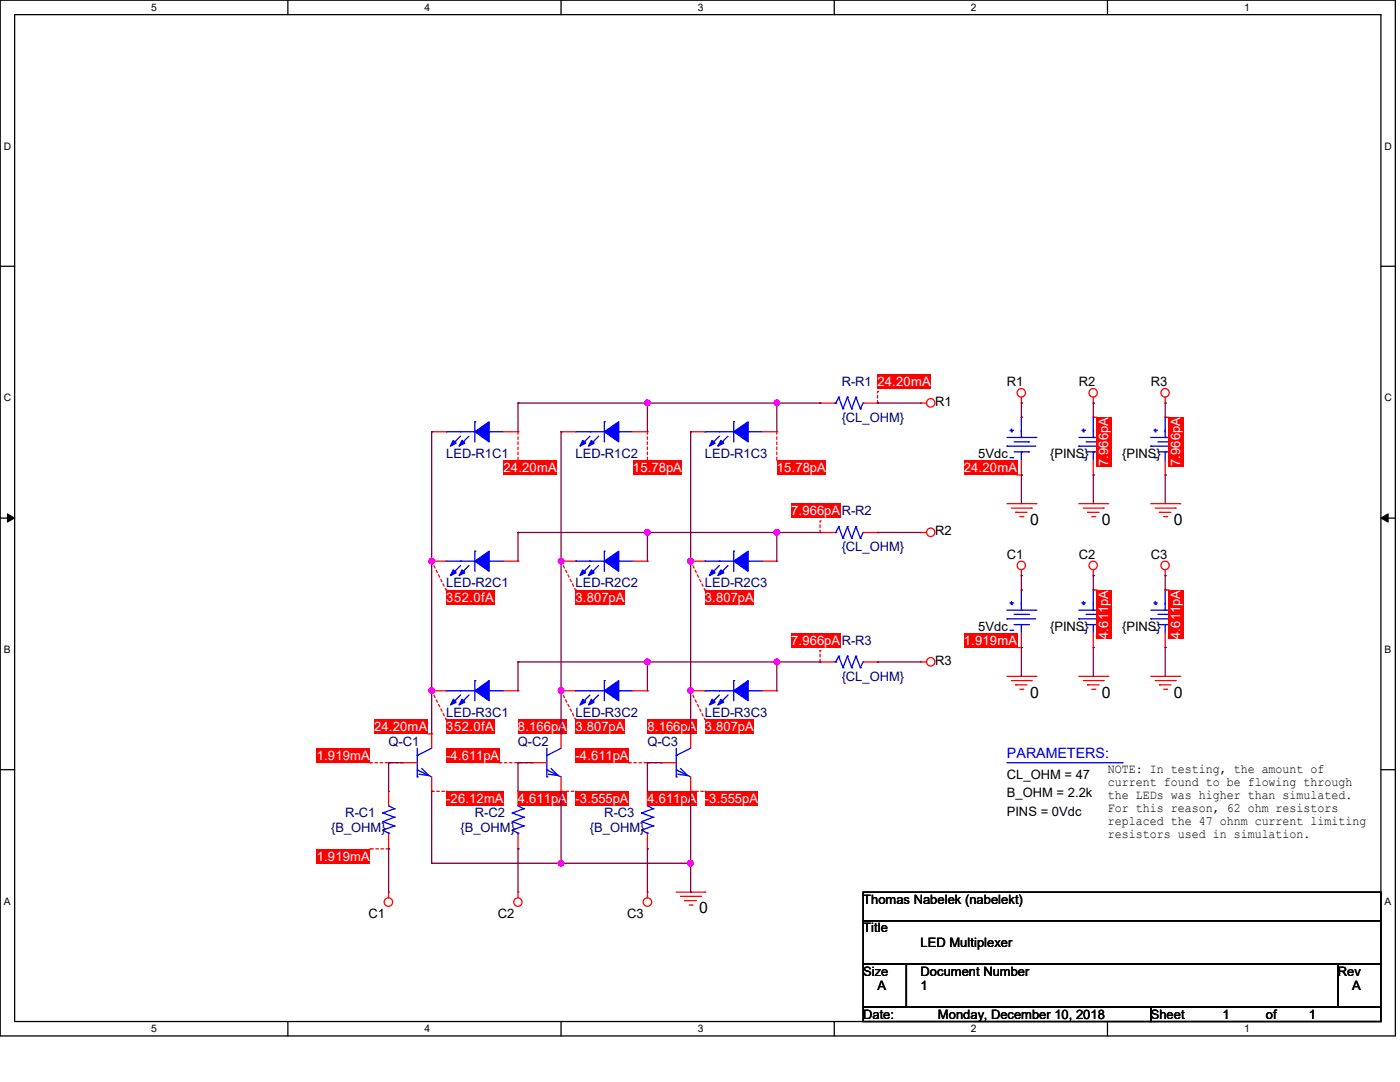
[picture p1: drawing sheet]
<svg xmlns="http://www.w3.org/2000/svg" width="279mm" height="216mm" viewBox="0 0 279 216" stroke-linecap="round" stroke-linejoin="round" font-family="sans-serif">
<path d="M0 0h278.5v206.7h-278.5zM2.9 2.9h272.7v200.9h-272.7z" fill="none" stroke="#000" stroke-width=".25"/>
<g fill="#fff">
<path d="M30.2 .3h1.1v2.3h-1.1z"/>
<path d="M30.2 204.1h1.1v2.3h-1.1z"/>
</g>
<path d="M57.4 0v2.9M57.4 203.8v2.9" fill="none" stroke="#000" stroke-width=".25"/>
<g fill="#fff">
<path d="M84.7 .3h1.1v2.3h-1.1z"/>
<path d="M84.7 204.1h1.1v2.3h-1.1z"/>
</g>
<path d="M112 0v2.9M112 203.8v2.9" fill="none" stroke="#000" stroke-width=".25"/>
<g fill="#fff">
<path d="M139.2 .3h1.1v2.3h-1.1z"/>
<path d="M139.2 204.1h1.1v2.3h-1.1z"/>
</g>
<path d="M166.5 0v2.9M166.5 203.8v2.9" fill="none" stroke="#000" stroke-width=".25"/>
<g fill="#fff">
<path d="M193.8 .3h1.1v2.3h-1.1z"/>
<path d="M193.8 204.1h1.1v2.3h-1.1z"/>
</g>
<path d="M221 0v2.9M221 203.8v2.9" fill="none" stroke="#000" stroke-width=".25"/>
<g fill="#fff">
<path d="M248.3 .3h1.1v2.3h-1.1z"/>
<path d="M248.3 204.1h1.1v2.3h-1.1z"/>
<path d="M.8 28h1.4v2.3h-1.4z"/>
<path d="M276.3 28h1.4v2.3h-1.4z"/>
<path d="M.8 78.2h1.4v2.3h-1.4z"/>
<path d="M276.3 78.2h1.4v2.3h-1.4z"/>
</g>
<path d="M0 53.1h2.9M275.6 53.1h2.9" fill="none" stroke="#000" stroke-width=".25"/>
<g fill="#fff">
<path d="M.8 128.5h1.3v2.2h-1.3z"/>
<path d="M276.3 128.5h1.3v2.2h-1.3z"/>
</g>
<path d="M0 103.4h2.9M275.6 103.4h2.9" fill="none" stroke="#000" stroke-width=".25"/>
<path d="M1.5 102.5l1.4 .9-1.4 .8zM275.6 103.4l1.4-.9v1.7z" fill="#000" stroke="#000" stroke-width=".2"/>
<g fill="#fff">
<path d="M.8 178.7h1.3v2.2h-1.3z"/>
<path d="M276.3 178.7h1.3v2.2h-1.3z"/>
</g>
<path d="M0 153.6h2.9M275.6 153.6h2.9M172.3 178h103.3v5.7h-103.3zM172.3 183.7h103.3v8.7h-103.3zM172.3 192.4h8.6v8.6h-8.6zM180.9 192.4h86.1v8.6h-86.1zM267 192.4h8.6v8.6h-8.6zM172.3 201h57.4v2.8h-57.4zM229.7 201h45.9v2.8h-45.9z" fill="none" stroke="#000" stroke-width=".25"/>
<g fill="none" stroke="#f00" stroke-width=".25">
<path d="M203.8 79.2v1.2M218.2 79.2v1.2M232.5 79.2v1.2M183.7 80.4h.1M183.7 80.4h1.2M203.8 80.4h.1M218.2 80.4h.1M218.2 83.3h.1M232.5 80.4h.1M183.7 106.3h.1M183.7 106.3h1.2M201 100.5h5.7"/>
<path d="M201.8 101.4h4M202.7 102.2h.1M202.7 102.2h2.3M203.5 103.1h.6M203.8 114.9h.1M203.8 113.7v1.2M204.1 103.1h.1M205.8 101.4h.1M206.7 100.5h.1M215.3 100.5h5.8M216.2 101.4h4M217 102.2h.1"/>
<path d="M217 102.2h2.3M217.9 103.1h.6M218.2 114.9h.1M218.2 113.7v1.2M218.5 103.1h.1M220.2 101.4h.1M221.1 100.5h.1M229.7 100.5h5.7M230.5 101.4h4M231.4 102.2h.1M231.4 102.2h2.3M232.2 103.1h.6"/>
<path d="M232.5 114.9h.1M232.5 113.7v1.2M232.8 103.1h.1M234.5 101.4h.1M235.4 100.5h.1M183.7 132.1h.1M183.7 132.1h1.2M201 135h5.7M201.8 135.8h4M202.7 136.7h.1M202.7 136.7h2.3M203.5 137.5h.6"/>
<path d="M204.1 137.5h.1M205.8 135.8h.1M206.7 135h.1M215.3 135h5.8M216.2 135.8h4M217 136.7h.1M217 136.7h2.3M217.9 137.5h.6M218.5 137.5h.1M220.2 135.8h.1M221.1 135h.1M229.7 135h5.7"/>
<path d="M230.5 135.8h4M231.4 136.7h.1M231.4 136.7h2.3M232.2 137.5h.6M232.8 137.5h.1M234.5 135.8h.1M235.4 135h.1M77.6 178h.1M77.6 178v1.2M103.4 178h.1M103.4 178v1.2M129.2 178h.1"/>
<path d="M129.2 178v1.2M135 178h5.7M135.8 178.9h4M136.7 179.7h.1M136.7 179.7h2.3M139.8 178.9h.1M140.7 178h.1M137.5 180.6h.6M138.1 180.6h.1"/>
<circle cx="203.8" cy="78.4" r=".83"/>
<circle cx="218.2" cy="78.4" r=".83"/>
<circle cx="232.5" cy="78.4" r=".83"/>
<circle cx="185.7" cy="80.4" r=".83"/>
<circle cx="185.7" cy="106.2" r=".83"/>
<circle cx="203.8" cy="112.8" r=".83"/>
<circle cx="218.2" cy="112.8" r=".83"/>
<circle cx="232.5" cy="112.8" r=".83"/>
<circle cx="185.7" cy="132.1" r=".83"/>
<circle cx="103.3" cy="180" r=".83"/>
<circle cx="77.5" cy="180" r=".85"/>
<circle cx="129.2" cy="180" r=".85"/>
</g>
<g fill="none" stroke="#00f" stroke-width=".25">
<path d="M215.3 89h.1M215.3 89h5.8M215.3 87.3h5.8M215.9 85.9h.6M215.9 91.3h.6M216.2 86.1h.1M216.2 85.6v.5M216.5 85.9h.1M216.5 91.3h.1M216.7 88.2h2.9M216.7 90.2h2.9M218.2 87.3h.1"/>
<path d="M218.2 90.2h.1M218.2 83.3h.1M218.2 83.3v4M218.2 90.2v1.7M219.6 88.2h.1M219.6 90.2h.1M221.1 87.3h.1"/>
</g>
<g fill="#f00">
<path d="M218.8 89.3h3v3.8h-3z"/>
<path d="M218.8 83.3h3v6.1h-3z"/>
</g>
<path d="M218.2 83.3h.6M218.8 83.3h.1" fill="none" stroke="#f00" stroke-width=".25" stroke-dasharray=".5"/>
<path d="M218.2 94.8h.1M218.2 91.9v2.9M77.6 157.9h.1M77.6 157.9v2.9M77.6 169.4h.1M77.6 166.5v2.9" fill="none" stroke="#f00" stroke-width=".25"/>
<g fill="none" stroke="#00f" stroke-width=".25">
<path d="M76.4 165.7h.1M76.4 164h.1M76.4 162.2h.1M76.4 165.7l1.2 .5M76.4 164l2.3 .8M76.4 162.2l2.3 .9M77.6 160.8h.1M77.6 166.2h.1M77.6 160.8l1.1 .6M77.6 166.2v.3M78.7 164.8h.1M78.7 163.1h.1"/>
<path d="M78.7 161.4h.1M78.7 164.8l-2.3 .9M78.7 163.1l-2.3 .9M78.7 161.4l-2.3 .8"/>
</g>
<path d="M63.2 169.4h10.7v2.9h-10.7z" fill="#f00"/>
<path d="M73.8 169.4h.1M77.6 169.4h-3.8" fill="none" stroke="#f00" stroke-width=".25" stroke-dasharray=".5"/>
<path d="M83.3 150.7h.1M83.3 153.6h.1M83.3 155h.1M83.3 153.6l2.8 1.4M83.3 149.3v5.7M84.2 153.3l1.4 1.5-2-.3M86.1 149.3l-2.8 1.4" fill="none" stroke="#00f" stroke-width=".25"/>
<path d="M80.4 152.2h.1M80.4 152.2h2.9" fill="none" stroke="#f00" stroke-width=".25"/>
<path d="M63.2 149.3h10.7v2.9h-10.7z" fill="#f00"/>
<path d="M73.8 152.2h.1M80.4 152.2h-6.6" fill="none" stroke="#f00" stroke-width=".25" stroke-dasharray=".5"/>
<path d="M86.1 146.4h.1M86.1 146.4v2.9" fill="none" stroke="#f00" stroke-width=".25"/>
<path d="M74.7 143.6h10.6v2.8h-10.6z" fill="#f00"/>
<path d="M85.3 146.4h.1M86.1 146.4h-.8" fill="none" stroke="#f00" stroke-width=".25" stroke-dasharray=".5"/>
<path d="M86.1 157.9h.1M86.1 155v2.9" fill="none" stroke="#f00" stroke-width=".25"/>
<g fill="#f00">
<path d="M89 157.9h7.6v2.9h-7.6z"/>
<path d="M96.6 157.9h3.9v2.9h-3.9z"/>
</g>
<path d="M86.1 157.9h2.9M89 157.9h.1" fill="none" stroke="#f00" stroke-width=".25" stroke-dasharray=".5"/>
<g fill="#00f" stroke="#00f" stroke-width=".25">
<path d="M120.6 112l2.9-2v4z" fill-rule="evenodd"/>
<path d="M118 113.7l.6 .6-1.2 .6z" fill-rule="evenodd"/>
<path d="M116.3 113.7l.6 .6-1.2 .6z" fill-rule="evenodd"/>
</g>
<path d="M114.9 112h.1M114.9 112h5.7M116.6 114h.1M117.7 112h.1M117.7 112.9l-1.1 1.1M118.3 114h.1M119.5 112.9l-1.2 1.1M120.6 110h.1M120.6 110v4M123.5 112h.1M123.5 112h2.8" fill="none" stroke="#00f" stroke-width=".25"/>
<path d="M112 112h.1M112 112h2.9M126.3 112h2.9M129.2 112h.1" fill="none" stroke="#f00" stroke-width=".25"/>
<g fill="#f00">
<path d="M114.9 117.7h3.7v2.9h-3.7z"/>
<path d="M118.6 117.7h6v2.9h-6z"/>
</g>
<path d="M112 112l2.9 5.7M114.9 117.7h.1" fill="none" stroke="#f00" stroke-width=".25" stroke-dasharray=".5"/>
<g fill="none" stroke="#00f" stroke-width=".25">
<path d="M218.2 117.7h.1M218.2 117.7v4.1M215.3 123.5h.1M215.3 123.5h5.8M215.3 121.8h5.8M215.9 120.3h.6M215.9 125.8h.6M216.2 120.6h.1M216.2 120v.6M216.5 120.3h.1M216.5 125.8h.1M216.7 122.6h2.9"/>
<path d="M216.7 124.6h2.9M218.2 121.8h.1M218.2 124.6h.1M218.2 124.6v1.7M219.6 122.6h.1M219.6 124.6h.1M221.1 121.8h.1"/>
</g>
<path d="M218.2 117.7h.1" fill="none" stroke="#f00" stroke-width=".25"/>
<g fill="#f00">
<path d="M218.8 123.8h3v3.8h-3z"/>
<path d="M218.8 117.7h3v6.1h-3z"/>
</g>
<path d="M218.2 117.7h.6M218.8 117.7h.1" fill="none" stroke="#f00" stroke-width=".25" stroke-dasharray=".5"/>
<path d="M137.8 137.8h.1M137.8 137.8h2.9M152.2 137.8h2.8M155 137.8h.1M218.2 129.2h.1M218.2 126.3v2.9" fill="none" stroke="#f00" stroke-width=".25"/>
<g fill="#00f" stroke="#00f" stroke-width=".25">
<path d="M146.4 137.8l2.9-2v4z" fill-rule="evenodd"/>
<path d="M143.8 139.5l.6 .6-1.1 .6z" fill-rule="evenodd"/>
<path d="M142.1 139.5l.6 .6-1.1 .6z" fill-rule="evenodd"/>
</g>
<path d="M140.7 137.8h.1M140.7 137.8h5.7M142.4 139.8h.1M143.6 137.8h.1M143.6 138.7l-1.2 1.1M144.1 139.8h.1M145.3 138.7l-1.2 1.1M146.4 135.8h.1M146.4 135.8v4M149.3 137.8h.1M149.3 137.8h2.9" fill="none" stroke="#00f" stroke-width=".25"/>
<g fill="#f00">
<path d="M140.7 143.6h3.7v2.8h-3.7z"/>
<path d="M144.4 143.6h6.1v2.8h-6.1z"/>
</g>
<path d="M137.8 137.8l2.9 5.8M140.7 143.6h.1" fill="none" stroke="#f00" stroke-width=".25" stroke-dasharray=".5"/>
<g fill="#00f" stroke="#00f" stroke-width=".25">
<path d="M94.8 86.1l2.8-1.9v4z" fill-rule="evenodd"/>
<path d="M92.2 87.9l.6 .5-1.2 .6z" fill-rule="evenodd"/>
<path d="M90.5 87.9l.5 .5-1.1 .6z" fill-rule="evenodd"/>
</g>
<path d="M89 86.1h.1M89 86.1h5.8M90.8 88.2h.1M91.9 86.1h.1M91.9 87l-1.1 1.2M92.5 88.2h.1M93.6 87l-1.1 1.2M94.8 84.2h.1M94.8 84.2v4M97.6 86.1h.1M97.6 86.1h2.9" fill="none" stroke="#00f" stroke-width=".25"/>
<path d="M100.5 86.1h2.9M103.4 86.1h.1" fill="none" stroke="#f00" stroke-width=".25"/>
<path d="M100.5 91.9h10.7v2.9h-10.7z" fill="#f00"/>
<path d="M103.4 86.1v5.8M103.4 91.9h.1" fill="none" stroke="#f00" stroke-width=".25" stroke-dasharray=".5"/>
<path d="M86.1 86.1h.1M86.1 86.1h2.9M172.3 80.4h2.8M175.1 80.4h.1" fill="none" stroke="#f00" stroke-width=".25"/>
<g fill="none" stroke="#00f" stroke-width=".25">
<path d="M167.4 79.2h.1M167.4 79.2l-.6 1.2M167.4 79.2l.8 2.4M169.1 79.2h.1M169.1 79.2l-.9 2.4M169.1 79.2l.9 2.4M170.8 79.2h.1M170.8 79.2l-.8 2.4M170.8 79.2l.9 2.4M166.5 80.4h.3M166.8 80.4h.1M168.2 81.6h.1"/>
<path d="M170 81.6h.1M171.7 81.6h.1M172.3 80.4h.1M172.3 80.4l-.6 1.2"/>
</g>
<path d="M175.1 74.7h10.7v2.9h-10.7z" fill="#f00"/>
<path d="M175.1 78.1h.1M175.1 80.4v-2.3" fill="none" stroke="#f00" stroke-width=".25" stroke-dasharray=".5"/>
<path d="M163.7 80.4h.1M163.7 80.4h2.8M232.5 83.3h.1" fill="none" stroke="#f00" stroke-width=".25"/>
<g fill="none" stroke="#00f" stroke-width=".25">
<path d="M229.7 89h.1M229.7 89h5.7M229.7 87.3h5.7M230.3 85.9h.5M230.3 91.3h.5M230.5 86.1h.1M230.5 85.6v.5M230.8 85.9h.1M230.8 91.3h.1M231.1 88.2h2.9M231.1 90.2h2.9M232.5 87.3h.1"/>
<path d="M232.5 90.2h.1M232.5 83.3h.1M232.5 83.3v4M232.5 90.2v1.7M234 88.2h.1M234 90.2h.1M235.4 87.3h.1"/>
</g>
<g fill="#f00">
<path d="M233.1 89.3h3v3.8h-3z"/>
<path d="M233.1 83.3h3v6.1h-3z"/>
</g>
<path d="M232.5 83.3h.6M233.1 83.3h.1" fill="none" stroke="#f00" stroke-width=".25" stroke-dasharray=".5"/>
<path d="M232.5 94.8h.1M232.5 91.9v2.9M232.5 117.7h.1" fill="none" stroke="#f00" stroke-width=".25"/>
<g fill="none" stroke="#00f" stroke-width=".25">
<path d="M232.5 117.7h.1M232.5 117.7v4.1M229.7 123.5h.1M229.7 123.5h5.7M229.7 121.8h5.7M230.3 120.3h.5M230.3 125.8h.5M230.5 120.6h.1M230.5 120v.6M230.8 120.3h.1M230.8 125.8h.1M231.1 122.6h2.9"/>
<path d="M231.1 124.6h2.9M232.5 121.8h.1M232.5 124.6h.1M232.5 124.6v1.7M234 122.6h.1M234 124.6h.1M235.4 121.8h.1"/>
</g>
<g fill="#f00">
<path d="M233.1 123.8h3v3.8h-3z"/>
<path d="M233.1 117.7h3v6.1h-3z"/>
</g>
<path d="M232.5 117.7h.6M233.1 117.7h.1" fill="none" stroke="#f00" stroke-width=".25" stroke-dasharray=".5"/>
<path d="M86.1 112h.1M86.1 112h2.9M100.5 112h2.9M103.4 112h.1M232.5 129.2h.1M232.5 126.3v2.9" fill="none" stroke="#f00" stroke-width=".25"/>
<g fill="#00f" stroke="#00f" stroke-width=".25">
<path d="M94.8 112l2.8-2v4z" fill-rule="evenodd"/>
<path d="M92.2 113.7l.6 .6-1.2 .6z" fill-rule="evenodd"/>
<path d="M90.5 113.7l.5 .6-1.1 .6z" fill-rule="evenodd"/>
</g>
<path d="M89 112h.1M89 112h5.8M90.8 114h.1M91.9 112h.1M91.9 112.9l-1.1 1.1M92.5 114h.1M93.6 112.9l-1.1 1.1M94.8 110h.1M94.8 110v4M97.6 112h.1M97.6 112h2.9" fill="none" stroke="#00f" stroke-width=".25"/>
<g fill="#f00">
<path d="M89 117.7h1.6v2.9h-1.6z"/>
<path d="M90.6 117.7h8v2.9h-8z"/>
</g>
<path d="M86.1 112l2.9 5.7M89 117.7h.1" fill="none" stroke="#f00" stroke-width=".25" stroke-dasharray=".5"/>
<g fill="none" stroke="#00f" stroke-width=".25">
<path d="M166.5 132.1h.3M166.8 132.1h.1M167.4 130.9h.1M167.4 130.9l-.6 1.2M167.4 130.9l.8 2.3M168.2 133.2h.1M169.1 130.9h.1M169.1 130.9l-.9 2.3M169.1 130.9l.9 2.3M170 133.2h.1M170.8 130.9h.1M170.8 130.9l-.8 2.3"/>
<path d="M170.8 130.9l.9 2.3M171.7 133.2h.1M172.3 132.1h.1M172.3 132.1l-.6 1.1"/>
</g>
<path d="M163.7 132.1h.1M163.7 132.1h2.8M172.3 132.1h2.8M175.1 132.1h.1" fill="none" stroke="#f00" stroke-width=".25"/>
<g fill="#f00">
<path d="M157.9 126.3h3.7v2.9h-3.7z"/>
<path d="M161.6 126.3h6.1v2.9h-6.1z"/>
</g>
<path d="M163.7 132.1v-2.3M163.7 129.8h.1" fill="none" stroke="#f00" stroke-width=".25" stroke-dasharray=".5"/>
<g fill="#00f" stroke="#00f" stroke-width=".25">
<path d="M94.8 137.8l2.8-2v4z" fill-rule="evenodd"/>
<path d="M92.2 139.5l.6 .6-1.2 .6z" fill-rule="evenodd"/>
<path d="M90.5 139.5l.5 .6-1.1 .6z" fill-rule="evenodd"/>
</g>
<path d="M89 137.8h.1M89 137.8h5.8M90.8 139.8h.1M91.9 137.8h.1M91.9 138.7l-1.1 1.1M92.5 139.8h.1M93.6 138.7l-1.1 1.1M94.8 135.8h.1M94.8 135.8v4M97.6 137.8h.1M97.6 137.8h2.9" fill="none" stroke="#00f" stroke-width=".25"/>
<path d="M86.1 137.8h.1M86.1 137.8h2.9M100.5 137.8h2.9M103.4 137.8h.1" fill="none" stroke="#f00" stroke-width=".25"/>
<g fill="#f00">
<path d="M89 143.6h1.6v2.8h-1.6z"/>
<path d="M90.6 143.6h8v2.8h-8z"/>
</g>
<path d="M86.1 137.8l2.9 5.8M89 143.6h.1" fill="none" stroke="#f00" stroke-width=".25" stroke-dasharray=".5"/>
<g fill="#00f" stroke="#00f" stroke-width=".25">
<path d="M120.6 86.1l2.9-1.9v4z" fill-rule="evenodd"/>
<path d="M118 87.9l.6 .5-1.2 .6z" fill-rule="evenodd"/>
<path d="M116.3 87.9l.6 .5-1.2 .6z" fill-rule="evenodd"/>
</g>
<path d="M114.9 86.1h.1M114.9 86.1h5.7M116.6 88.2h.1M117.7 86.1h.1M117.7 87l-1.1 1.2M118.3 88.2h.1M119.5 87l-1.2 1.2M120.6 84.2h.1M120.6 84.2v4M123.5 86.1h.1M123.5 86.1h2.8" fill="none" stroke="#00f" stroke-width=".25"/>
<path d="M126.3 86.1h2.9M129.2 86.1h.1" fill="none" stroke="#f00" stroke-width=".25"/>
<g fill="#f00">
<path d="M126.3 91.9h3.7v2.9h-3.7z"/>
<path d="M130 91.9h6.1v2.9h-6.1z"/>
</g>
<path d="M129.2 86.1v5.8M129.2 91.9h.1" fill="none" stroke="#f00" stroke-width=".25" stroke-dasharray=".5"/>
<path d="M112 86.1h.1M112 86.1h2.9M132.1 152.2h.1M132.1 152.2h2.9" fill="none" stroke="#f00" stroke-width=".25"/>
<path d="M135 150.7h.1M135 153.6h.1M135 155h.1M135 153.6l2.8 1.4M135 149.3v5.7M135.8 153.3l1.4 1.5-1.9-.3M137.8 149.3l-2.8 1.4" fill="none" stroke="#00f" stroke-width=".25"/>
<g fill="#f00">
<path d="M114.9 149.3h3.1v2.9h-3.1z"/>
<path d="M118 149.3h7.5v2.9h-7.5z"/>
</g>
<path d="M125.5 152.2h.1M132.1 152.2h-6.6" fill="none" stroke="#f00" stroke-width=".25" stroke-dasharray=".5"/>
<path d="M137.8 146.4h.1M137.8 146.4v2.9" fill="none" stroke="#f00" stroke-width=".25"/>
<g fill="#f00">
<path d="M129.2 143.6h3.7v2.8h-3.7z"/>
<path d="M132.9 143.6h6.1v2.8h-6.1z"/>
</g>
<path d="M137.8 157.9h.1M137.8 155v2.9" fill="none" stroke="#f00" stroke-width=".25"/>
<g fill="#f00">
<path d="M140.7 157.9h3.1v2.9h-3.1z"/>
<path d="M143.8 157.9h7.5v2.9h-7.5z"/>
</g>
<path d="M137.8 157.9h2.9M140.7 157.9h.1" fill="none" stroke="#f00" stroke-width=".25" stroke-dasharray=".5"/>
<g fill="none" stroke="#00f" stroke-width=".25">
<path d="M102.2 165.7h.1M102.2 164h.1M102.2 162.2h.1M102.2 165.7l1.2 .5M102.2 164l2.3 .8M102.2 162.2l2.3 .9M103.4 160.8h.1M103.4 166.2h.1M103.4 160.8l1.1 .6M103.4 166.2v.3M104.5 164.8h.1M104.5 163.1h.1"/>
<path d="M104.5 161.4h.1M104.5 164.8l-2.3 .9M104.5 163.1l-2.3 .9M104.5 161.4l-2.3 .8"/>
</g>
<path d="M103.4 157.9h.1M103.4 157.9v2.9" fill="none" stroke="#f00" stroke-width=".25"/>
<g fill="#f00">
<path d="M103.4 157.9h3.7v2.9h-3.7z"/>
<path d="M107.1 157.9h6.1v2.9h-6.1z"/>
</g>
<path d="M129.2 157.9h.1M129.2 157.9v2.9M103.4 169.4h.1M103.4 166.5v2.9" fill="none" stroke="#f00" stroke-width=".25"/>
<g fill="none" stroke="#00f" stroke-width=".25">
<path d="M128.1 165.7h.1M128.1 164h.1M128.1 162.2h.1M128.1 165.7l1.1 .5M128.1 164l2.2 .8M128.1 162.2l2.2 .9M129.2 160.8h.1M129.2 166.2h.1M129.2 160.8l1.1 .6M129.2 166.2v.3M130.3 164.8h.1M130.3 163.1h.1"/>
<path d="M130.3 161.4h.1M130.3 164.8l-2.2 .9M130.3 163.1l-2.2 .9M130.3 161.4l-2.2 .8"/>
</g>
<g fill="#f00">
<path d="M129.2 157.9h3.7v2.9h-3.7z"/>
<path d="M132.9 157.9h6.1v2.9h-6.1z"/>
</g>
<path d="M152.2 86.1h2.8M155 86.1h.1M129.2 169.4h.1M129.2 166.5v2.9" fill="none" stroke="#f00" stroke-width=".25"/>
<g fill="none" stroke="#00f" stroke-width=".25">
<path d="M140.7 86.1h.1M140.7 86.1h5.7M142.4 88.2h.1M143.6 86.1h.1M143.6 87l-1.2 1.2M144.1 88.2h.1M145.3 87l-1.2 1.2M146.4 84.2h.1M146.4 84.2v4M149.3 86.1h.1M149.3 86.1h2.9M201 152.2h22.9"/>
<path d="M223.9 152.2h.1"/>
</g>
<g fill="#00f" stroke="#00f" stroke-width=".25">
<path d="M146.4 86.1l2.9-1.9v4z" fill-rule="evenodd"/>
<path d="M143.8 87.9l.6 .5-1.1 .6z" fill-rule="evenodd"/>
<path d="M142.1 87.9l.6 .5-1.1 .6z" fill-rule="evenodd"/>
</g>
<g fill="#f00">
<path d="M155 91.9h3.7v2.9h-3.7z"/>
<path d="M158.7 91.9h6.1v2.9h-6.1z"/>
</g>
<path d="M155 86.1v5.8M155 91.9h.1" fill="none" stroke="#f00" stroke-width=".25" stroke-dasharray=".5"/>
<path d="M137.8 86.1h.1M137.8 86.1h2.9M106.3 152.2h.1M106.3 152.2h2.8" fill="none" stroke="#f00" stroke-width=".25"/>
<path d="M109.1 150.7h.1M109.1 153.6h.1M109.1 155h.1M109.1 153.6l2.9 1.4M109.1 149.3v5.7M110 153.3l1.4 1.5-2-.3M112 149.3l-2.9 1.4" fill="none" stroke="#00f" stroke-width=".25"/>
<g fill="#f00">
<path d="M89 149.3h3.2v2.9h-3.2z"/>
<path d="M92.2 149.3h7.5v2.9h-7.5z"/>
</g>
<path d="M99.7 152.2h.1M106.3 152.2h-6.6" fill="none" stroke="#f00" stroke-width=".25" stroke-dasharray=".5"/>
<path d="M112 146.4h.1M112 146.4v2.9" fill="none" stroke="#f00" stroke-width=".25"/>
<g fill="#f00">
<path d="M103.4 143.6h3.7v2.8h-3.7z"/>
<path d="M107.1 143.6h6.1v2.8h-6.1z"/>
</g>
<path d="M112 157.9h.1M112 155v2.9" fill="none" stroke="#f00" stroke-width=".25"/>
<g fill="#f00">
<path d="M114.9 157.9h3.1v2.9h-3.1z"/>
<path d="M118 157.9h7.5v2.9h-7.5z"/>
</g>
<path d="M112 157.9h2.9M114.9 157.9h.1" fill="none" stroke="#f00" stroke-width=".25" stroke-dasharray=".5"/>
<g fill="#00f" stroke="#00f" stroke-width=".25">
<path d="M120.6 137.8l2.9-2v4z" fill-rule="evenodd"/>
<path d="M118 139.5l.6 .6-1.2 .6z" fill-rule="evenodd"/>
<path d="M116.3 139.5l.6 .6-1.2 .6z" fill-rule="evenodd"/>
</g>
<path d="M114.9 137.8h.1M114.9 137.8h5.7M116.6 139.8h.1M117.7 137.8h.1M117.7 138.7l-1.1 1.1M118.3 139.8h.1M119.5 138.7l-1.2 1.1M120.6 135.8h.1M120.6 135.8v4M123.5 137.8h.1M123.5 137.8h2.8" fill="none" stroke="#00f" stroke-width=".25"/>
<path d="M112 137.8h.1M112 137.8h2.9M126.3 137.8h2.9M129.2 137.8h.1" fill="none" stroke="#f00" stroke-width=".25"/>
<g fill="#f00">
<path d="M114.9 143.6h3.7v2.8h-3.7z"/>
<path d="M118.6 143.6h6v2.8h-6z"/>
</g>
<path d="M112 137.8l2.9 5.8M114.9 143.6h.1" fill="none" stroke="#f00" stroke-width=".25" stroke-dasharray=".5"/>
<g fill="none" stroke="#00f" stroke-width=".25">
<path d="M166.5 106.3h.3M166.8 106.3h.1M167.4 105.1h.1M167.4 105.1l-.6 1.2M167.4 105.1l.8 2.3M168.2 107.4h.1M169.1 105.1h.1M169.1 105.1l-.9 2.3M169.1 105.1l.9 2.3M170 107.4h.1M170.8 105.1h.1M170.8 105.1l-.8 2.3"/>
<path d="M170.8 105.1l.9 2.3M171.7 107.4h.1M172.3 106.3h.1M172.3 106.3l-.6 1.1"/>
</g>
<path d="M163.7 106.3h.1M163.7 106.3h2.8M172.3 106.3h2.8M175.1 106.3h.1" fill="none" stroke="#f00" stroke-width=".25"/>
<g fill="#f00">
<path d="M157.9 100.5h3.7v2.9h-3.7z"/>
<path d="M161.6 100.5h6.1v2.9h-6.1z"/>
</g>
<path d="M163.7 106.3v-2.3M163.7 104h.1" fill="none" stroke="#f00" stroke-width=".25" stroke-dasharray=".5"/>
<g fill="#00f" stroke="#00f" stroke-width=".25">
<path d="M146.4 112l2.9-2v4z" fill-rule="evenodd"/>
<path d="M143.8 113.7l.6 .6-1.1 .6z" fill-rule="evenodd"/>
<path d="M142.1 113.7l.6 .6-1.1 .6z" fill-rule="evenodd"/>
</g>
<path d="M140.7 112h.1M140.7 112h5.7M142.4 114h.1M143.6 112h.1M143.6 112.9l-1.2 1.1M144.1 114h.1M145.3 112.9l-1.2 1.1M146.4 110h.1M146.4 110v4M149.3 112h.1M149.3 112h2.9" fill="none" stroke="#00f" stroke-width=".25"/>
<path d="M137.8 112h.1M137.8 112h2.9M152.2 112h2.8M155 112h.1" fill="none" stroke="#f00" stroke-width=".25"/>
<g fill="#f00">
<path d="M140.7 117.7h3.7v2.9h-3.7z"/>
<path d="M144.4 117.7h6.1v2.9h-6.1z"/>
</g>
<path d="M137.8 112l2.9 5.7M140.7 117.7h.1" fill="none" stroke="#f00" stroke-width=".25" stroke-dasharray=".5"/>
<g fill="none" stroke="#00f" stroke-width=".25">
<path d="M203.8 117.7h.1M203.8 117.7v4.1M201 123.5h.1M201 123.5h5.7M201 121.8h5.7M201.5 120.3h.6M201.5 125.8h.6M201.8 120.6h.1M201.8 120v.6M202.1 120.3h.1M202.1 125.8h.1M202.4 122.6h2.9"/>
<path d="M202.4 124.6h2.9M203.8 121.8h.1M203.8 124.6h.1M203.8 124.6v1.7M205.3 122.6h.1M205.3 124.6h.1M206.7 121.8h.1"/>
</g>
<path d="M203.8 117.7h.1M203.8 129.2h.1M203.8 126.3v2.9" fill="none" stroke="#f00" stroke-width=".25"/>
<path d="M192.4 126.3h10.6v2.9h-10.6z" fill="#f00"/>
<path d="M203 129.2h.1M203.8 129.2h-.8" fill="none" stroke="#f00" stroke-width=".25" stroke-dasharray=".5"/>
<g fill="none" stroke="#00f" stroke-width=".25">
<path d="M201 89h.1M201 89h5.7M201 87.3h5.7M201.5 85.9h.6M201.5 91.3h.6M201.8 86.1h.1M201.8 85.6v.5M202.1 85.9h.1M202.1 91.3h.1M202.4 88.2h2.9M202.4 90.2h2.9M203.8 87.3h.1"/>
<path d="M203.8 90.2h.1M203.8 83.3h.1M203.8 83.3v4M203.8 90.2v1.7M205.3 88.2h.1M205.3 90.2h.1M206.7 87.3h.1"/>
</g>
<path d="M203.8 83.3h.1M203.8 94.8h.1M203.8 91.9v2.9" fill="none" stroke="#f00" stroke-width=".25"/>
<path d="M192.4 91.9h10.6v2.9h-10.6z" fill="#f00"/>
<path d="M203 94.8h.1M203.8 94.8h-.8" fill="none" stroke="#f00" stroke-width=".25" stroke-dasharray=".5"/>
<g fill="none" stroke="#800040" stroke-width=".25">
<path d="M86.1 86.1h.1M86.1 86.1v60.3M103.4 80.4h.1M103.4 80.4v5.7M103.4 80.4h60.3M112 86.1h.1M112 86.1v60.3M129.2 80.4h.1M129.2 80.4v5.7M137.8 86.1h.1M137.8 86.1v60.3M155 80.4h.1"/>
<path d="M155 80.4v5.7M163.7 80.4h.1M175.1 80.4h.1M175.1 80.4h8.6M203.8 80.4h.1M203.8 94.8h.1M203.8 80.4v2.9M203.8 94.8v5.7M218.2 80.4h.1M218.2 94.8h.1M218.2 80.4v2.9M218.2 94.8v5.7"/>
<path d="M232.5 80.4h.1M232.5 94.8h.1M232.5 80.4v2.9M232.5 94.8v5.7M86.1 112h.1M103.4 106.3h.1M103.4 106.3v5.7M103.4 106.3h60.3M112 112h.1M129.2 106.3h.1M129.2 106.3v5.7M137.8 112h.1"/>
<path d="M155 106.3h.1M155 106.3v5.7M163.7 106.3h.1M175.1 106.3h.1M175.1 106.3h8.6M203.8 114.9h.1M203.8 114.9v2.8M218.2 114.9h.1M218.2 114.9v2.8M232.5 114.9h.1M232.5 114.9v2.8M86.1 137.8h.1"/>
<path d="M103.4 132.1h.1M103.4 132.1v5.7M103.4 132.1h60.3M112 137.8h.1M129.2 132.1h.1M129.2 132.1v5.7M137.8 137.8h.1M155 132.1h.1M155 132.1v5.7M163.7 132.1h.1M175.1 132.1h.1M175.1 132.1h8.6"/>
<path d="M203.8 129.2h.1M203.8 129.2v5.8M218.2 129.2h.1M218.2 129.2v5.8M232.5 129.2h.1M232.5 129.2v5.8M77.6 152.2h.1M77.6 152.2h2.8M77.6 152.2v5.7M86.1 157.9h.1M86.1 157.9v14.4M103.4 152.2h.1"/>
<path d="M103.4 152.2h2.9M103.4 152.2v5.7M112 157.9v14.4M129.2 152.2h.1M129.2 152.2h2.9M129.2 152.2v5.7M137.8 157.9v20.1M77.6 169.4h.1M77.6 169.4v8.6M86.1 172.3h.1M86.1 172.3h51.7M103.4 169.4h.1"/>
<path d="M103.4 169.4v8.6M112 172.3h.1M129.2 169.4h.1M129.2 169.4v8.6M137.8 172.3h.1M137.8 178h.1"/>
</g>
<g fill="#f0f" stroke="#f0f" stroke-width=".25">
<circle cx="137.8" cy="172.3" r=".55"/>
<circle cx="112" cy="172.3" r=".55"/>
<circle cx="112" cy="137.8" r=".55"/>
<circle cx="137.8" cy="137.8" r=".55"/>
<circle cx="86.1" cy="137.8" r=".55"/>
<circle cx="155" cy="132.1" r=".55"/>
<circle cx="129.2" cy="132.1" r=".55"/>
<circle cx="155" cy="106.2" r=".55"/>
<circle cx="129.2" cy="106.2" r=".55"/>
<circle cx="155" cy="80.4" r=".55"/>
<circle cx="129.2" cy="80.4" r=".55"/>
<circle cx="137.8" cy="112" r=".55"/>
<circle cx="112" cy="112" r=".55"/>
<circle cx="86.1" cy="112" r=".55"/>
</g>
<g font-size="3.1">
<text x="205.6" y="104.7">0</text>
<text x="219.9" y="104.7">0</text>
<text x="234.3" y="104.7">0</text>
<text x="205.6" y="139.2">0</text>
<text x="219.9" y="139.2">0</text>
<text x="234.3" y="139.2">0</text>
<text x="139.5" y="182.2">0</text>
</g>
<text font-size="2.8" fill="#00f" x="201" y="151.3">PARAMETERS:</text>
<g font-size="2.6" fill="#000080">
<text x="168" y="77">R-R1</text>
<text x="168" y="84.2">{CL_OHM}</text>
<text x="89" y="91.4">LED-R1C1</text>
<text x="114.8" y="91.4">LED-R1C2</text>
<text x="140.7" y="91.4">LED-R1C3</text>
<text x="168" y="102.8">R-R2</text>
<text x="168" y="110">{CL_OHM}</text>
<text x="89" y="117.2">LED-R2C1</text>
<text x="114.8" y="117.2">LED-R2C2</text>
<text x="140.7" y="117.2">LED-R2C3</text>
<text x="168" y="128.7">R-R3</text>
<text x="168" y="135.8">{CL_OHM}</text>
<text x="89" y="143">LED-R3C1</text>
<text x="114.8" y="143">LED-R3C2</text>
<text x="140.7" y="143">LED-R3C3</text>
<text x="77.6" y="148.8">Q-C1</text>
<text x="103.4" y="148.8">Q-C2</text>
<text x="129.2" y="148.8">Q-C3</text>
<text x="66.1" y="166">{B_OHM}</text>
<text x="68.9" y="163.1">R-C1</text>
<text x="91.9" y="166">{B_OHM}</text>
<text x="94.8" y="163.1">R-C2</text>
<text x="117.7" y="166">{B_OHM}</text>
<text x="120.6" y="163.1">R-C3</text>
</g>
<g font-size="2.6" fill="#fff">
<text x="175.1" y="77">24.20mA</text>
<text x="221.2" y="89.3" transform="rotate(-90 221.2 89.3)">66pA</text>
<text x="235.5" y="89.3" transform="rotate(-90 235.5 89.3)">66pA</text>
<text x="100.5" y="94.2">24.20mA</text>
<text x="126.3" y="94.2">15.78pA</text>
<text x="155" y="94.2">15.78pA</text>
<text x="192.4" y="94.2">24.20mA</text>
<text x="221.2" y="93" transform="rotate(-90 221.2 93)">7.9</text>
<text x="235.5" y="93" transform="rotate(-90 235.5 93)">7.9</text>
<text x="157.9" y="102.8">7.966pA</text>
<text x="89" y="120.1">3</text>
<text x="90.6" y="120.1">52.0fA</text>
<text x="114.8" y="120.1">3.807pA</text>
<text x="140.7" y="120.1">3.807pA</text>
<text x="221.2" y="123.8" transform="rotate(-90 221.2 123.8)">11pA</text>
<text x="235.5" y="123.8" transform="rotate(-90 235.5 123.8)">11pA</text>
<text x="157.9" y="128.7">7.966pA</text>
<text x="192.4" y="128.7">1.919mA</text>
<text x="221.2" y="127.5" transform="rotate(-90 221.2 127.5)">4.6</text>
<text x="235.5" y="127.5" transform="rotate(-90 235.5 127.5)">4.6</text>
<text x="74.7" y="145.9">24.20mA</text>
<text x="89" y="145.9">3</text>
<text x="90.6" y="145.9">52.0fA</text>
<text x="103.4" y="145.9">8.166pA</text>
<text x="114.8" y="145.9">3.807pA</text>
<text x="129.2" y="145.9">8.166pA</text>
<text x="140.7" y="145.9">3.807pA</text>
<text x="63.2" y="151.6">1.919mA</text>
<text x="89" y="151.6">-4.611pA</text>
<text x="114.8" y="151.6">-4.611pA</text>
<text x="89" y="160.2">-26.12mA</text>
<text x="103.4" y="160.2">4.611pA</text>
<text x="114.8" y="160.2">-3.555pA</text>
<text x="129.2" y="160.2">4.611pA</text>
<text x="140.7" y="160.2">-3.555pA</text>
<text x="63.2" y="171.7">1.919mA</text>
</g>
<g font-size="2.6">
<text x="201" y="77">R1</text>
<text x="215.3" y="77">R2</text>
<text x="229.7" y="77">R3</text>
<text x="186.6" y="81">R1</text>
<text x="195.2" y="91.4">5Vdc</text>
<text x="209.6" y="91.4">{PINS}</text>
<text x="223.9" y="91.4">{PINS}</text>
<text x="186.6" y="106.8">R2</text>
<text x="201" y="111.5">C1</text>
<text x="215.3" y="111.5">C2</text>
<text x="229.7" y="111.5">C3</text>
<text x="195.2" y="125.8">5Vdc</text>
<text x="209.6" y="125.8">{PINS}</text>
<text x="223.9" y="125.8">{PINS}</text>
<text x="186.6" y="132.7">R3</text>
<text x="201" y="155.4">CL_OHM = 47</text>
<text x="221.1" y="154.3">NOTE: In testing, the amount of</text>
<text x="201" y="159.1">B_OHM = 2.2k</text>
<text x="221.1" y="156.8">current found to be flowing through</text>
<text x="221.1" y="159.4">the LEDs was higher than simulated.</text>
<text x="201" y="162.8">PINS = 0Vdc</text>
<text x="221.1" y="162">For this reason, 62 ohm resistors</text>
<text x="221.1" y="164.6">replaced the 47 ohnm current limiting</text>
<text x="221.1" y="167.2">resistors used in simulation.</text>
<text x="73.5" y="183.2">C1</text>
<text x="99.4" y="183.2">C2</text>
<text x="125.2" y="183.2">C3</text>
<text x="172.3" y="180.3">Thomas Nabelek (nabelekt)</text>
<text x="172.3" y="186.1">Title</text>
<text x="183.7" y="188.9">LED Multiplexer</text>
<text x="172.3" y="194.7">Size</text>
<text x="175.1" y="197.6">A</text>
<text x="183.7" y="194.7">Document Number</text>
<text x="183.7" y="197.6">1</text>
<text x="267" y="194.7">Rev</text>
<text x="269.8" y="197.6">A</text>
<text x="172.3" y="203.3">Date:</text>
<text x="187.2" y="203.3">Monday, December 10, 2018</text>
<text x="229.7" y="203.3">Sheet</text>
<text x="244" y="203.3">1</text>
<text x="252.6" y="203.3">of</text>
<text x="261.2" y="203.3">1</text>
</g>
<g font-size="2.1">
<text x="30.2" y="2.2">5</text>
<text x="84.7" y="2.2">4</text>
<text x="139.2" y="2.2">3</text>
<text x="193.8" y="2.2">2</text>
<text x="248.3" y="2.2">1</text>
<text x=".8" y="29.8">D</text>
<text x="276.3" y="29.8">D</text>
<text x=".8" y="80.1">C</text>
<text x="276.3" y="80.1">C</text>
<text x=".8" y="130.3">B</text>
<text x="276.3" y="130.3">B</text>
<text x=".8" y="180.5">A</text>
<text x="276.3" y="180.5">A</text>
<text x="30.2" y="206">5</text>
<text x="84.7" y="206">4</text>
<text x="139.2" y="206">3</text>
<text x="193.8" y="206">2</text>
<text x="248.3" y="206">1</text>
</g>
</svg>
